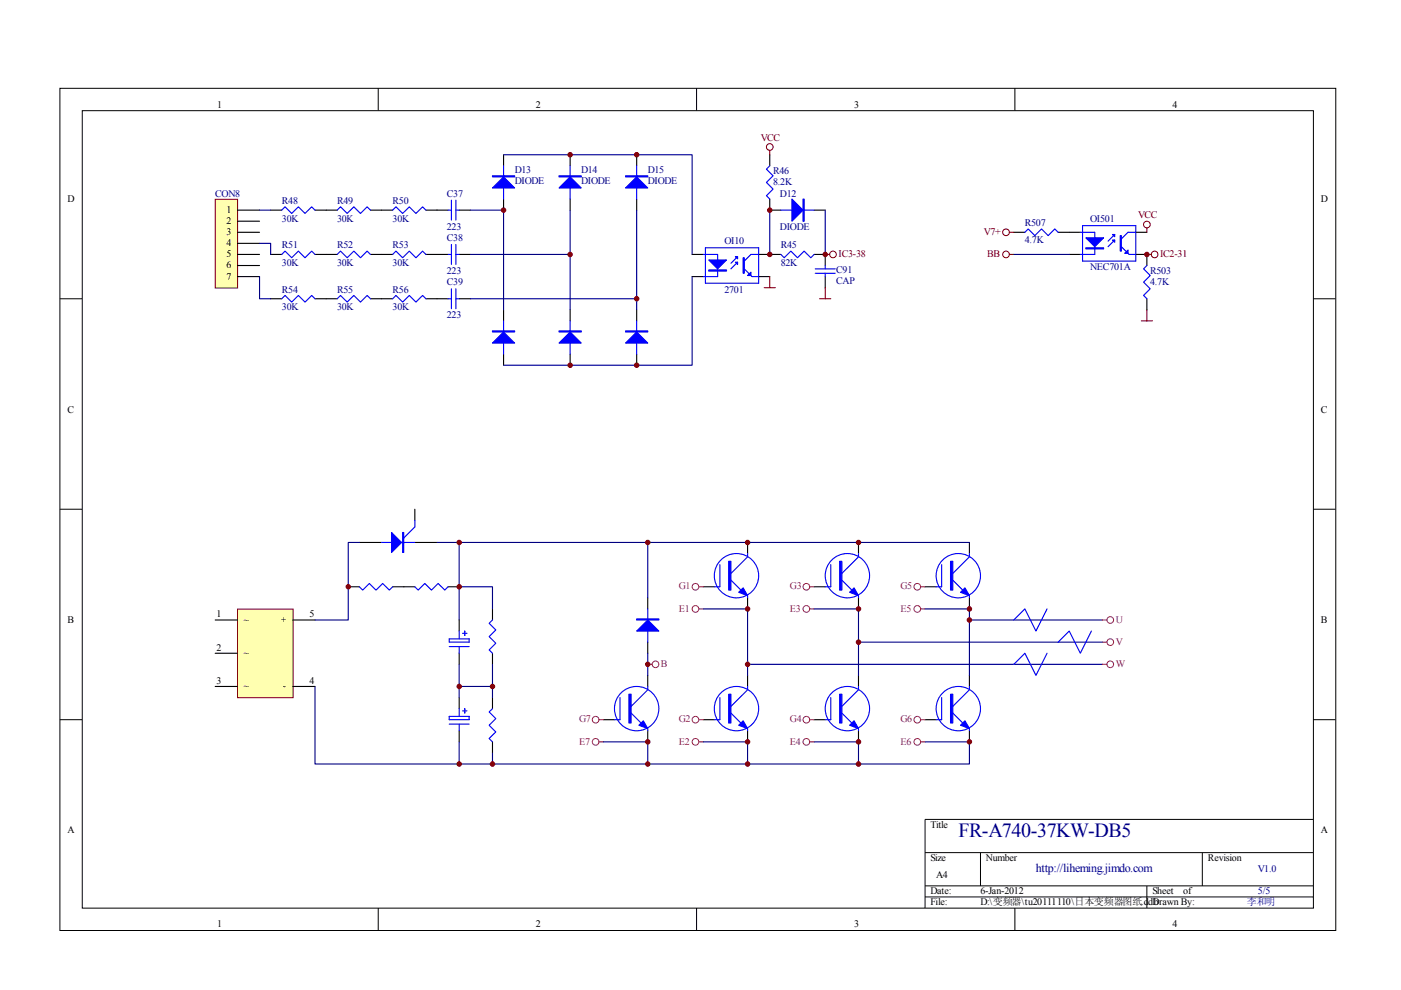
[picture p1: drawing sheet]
<svg xmlns="http://www.w3.org/2000/svg" width="297mm" height="210mm" viewBox="0 0 297 210" stroke-linecap="round" stroke-linejoin="round" font-family="sans-serif">
<g fill="none" stroke="#000" stroke-width=".21">
<path d="M12.7 18.7h270.5v178.6h-270.5zM80.2 18.7v4.7M147.7 18.7v4.7M215.2 18.7v4.7M17.4 23.5h261.1v169h-261.1zM12.7 63.3h4.7M278.4 63.3h4.7M12.7 108h4.7M278.4 108h4.7M12.7 152.6h4.7M278.4 152.6h4.7M278.4 173.7h-82.3v18.8"/>
<path d="M80.2 192.5v4.7M147.7 192.5v4.7M196.1 180.8h82.3M196.1 187.8h82.3M196.1 190.2h82.3M207.9 180.8v7M215.2 192.5v4.7M243.2 187.8v4.7M254.9 180.8v7"/>
</g>
<g fill="none" stroke="#000" stroke-width=".23">
<path d="M106.8 32.8v2.4M120.9 32.8v2.4M135 32.8v2.4M163.2 32.8v2.4M57.4 44.6h2.3M57.4 53.9h2.3M66.8 44.6h4.7M66.8 53.9h4.7M78.5 44.6h4.7M78.5 53.9h4.7M90.3 44.6h4.7M90.3 53.9h4.7"/>
<path d="M97.4 44.6h2.3M97.4 53.9h2.3M106.8 42.2v2.4M120.9 42.2v2.4M135 42.2v2.4M146.7 53.9h2.4M146.7 58.6h2.4M160.9 53.9h2.3M160.9 58.6h2.3M163.2 42.2v2.4M57.4 63.3h2.3M66.8 63.3h4.7"/>
<path d="M78.5 63.3h4.7M90.3 63.3h4.7M97.4 63.3h2.3M106.8 65.7v2.3M106.8 75.1v2.3M120.9 65.7v2.3M120.9 75.1v2.3M135 65.7v2.3M135 75.1v2.3"/>
</g>
<g fill="none" stroke="#00f" stroke-width=".23">
<path d="M106.8 35.2v7M120.9 35.2v7M135 35.2v7M163.2 35.2l-.7 .7 1.4 1.4-1.4 1.4 1.4 1.4-1.4 1.4 .7 .7M59.7 44.6l.7-.7 1.4 1.4 1.5-1.4 1.4 1.4 1.4-1.4 .7 .7M59.7 53.9l.7-.7 1.4 1.5 1.5-1.5 1.4 1.5 1.4-1.5 .7 .7M71.5 44.6l.7-.7 1.4 1.4 1.4-1.4 1.4 1.4 1.4-1.4 .7 .7M71.5 53.9l.7-.7 1.4 1.5 1.4-1.5 1.4 1.5 1.4-1.5 .7 .7M83.2 44.6l.8-.7 1.4 1.4 1.4-1.4 1.4 1.4 1.4-1.4 .7 .7M83.2 53.9l.8-.7 1.4 1.5 1.4-1.5 1.4 1.5 1.4-1.5 .7 .7M95 44.6h.7M95 53.9h.7"/>
<path d="M95.7 42.4v4.3M95.7 51.8v4.3M96.7 44.6h.7M96.7 42.4v4.3M96.7 51.8v4.3M96.7 53.9h.7M149.1 53.9h3.1v4.7h-3.1M149.6 52.5h11.3v7.6h-11.3zM156.4 55.6l-1.4 1.4M156.4 54.4l-1.4 1.4M157.8 57l1.6 1.6h1.5M160.9 53.9h-1.7l-1.4 1.5"/>
<path d="M59.7 63.3l.7-.7 1.4 1.4 1.5-1.4 1.4 1.4 1.4-1.4 .7 .7M71.5 63.3l.7-.7 1.4 1.4 1.4-1.4 1.4 1.4 1.4-1.4 .7 .7M83.2 63.3l.8-.7 1.4 1.4 1.4-1.4 1.4 1.4 1.4-1.4 .7 .7M95 63.3h.7M95.7 61.2v4.3M96.7 61.2v4.3M96.7 63.3h.7M106.8 68v7.1M120.9 68v7.1M135 68v7.1"/>
</g>
<g fill="#00f" stroke="#00f" stroke-width=".23">
<path d="M104.4 39.9l2.4-2.4 2.3 2.4z"/>
<path d="M118.5 39.9l2.4-2.4 2.3 2.4z"/>
<path d="M132.6 39.9l2.4-2.4 2.3 2.4z"/>
<path d="M104.4 72.7l2.4-2.3 2.3 2.3z"/>
<path d="M118.5 72.7l2.4-2.3 2.3 2.3z"/>
<path d="M132.6 72.7l2.4-2.3 2.3 2.3z"/>
<path d="M150.3 55.1h3.7l-1.8 1.9z"/>
<path d="M155.9 54.4h.5v.5z"/>
<path d="M155.9 55.6h.5v.5z"/>
<path d="M159.2 57.7v.7h-.7z"/>
<path d="M104.4 37.3h4.7v.2h-4.7z" fill-rule="evenodd"/>
<path d="M118.5 37.3h4.7v.2h-4.7z" fill-rule="evenodd"/>
<path d="M132.6 37.3h4.7v.2h-4.7z" fill-rule="evenodd"/>
<path d="M104.4 70.2h4.7v.2h-4.7z" fill-rule="evenodd"/>
<path d="M118.5 70.2h4.7v.2h-4.7z" fill-rule="evenodd"/>
<path d="M132.6 70.2h4.7v.2h-4.7z" fill-rule="evenodd"/>
<path d="M150.3 57.2h3.7v.3h-3.7z" fill-rule="evenodd"/>
<path d="M157.6 54.7h.2v3.2h-.2z" fill-rule="evenodd"/>
</g>
<path d="M106.8 32.8h39.9v21.1M99.7 44.6h7.1v21.1M99.7 53.9h21.2M120.9 44.6v21.1M135 44.6v21.1M146.7 58.6v18.8h-39.9M99.7 63.3h35.3" fill="none" stroke="#000080" stroke-width=".23"/>
<circle cx="163.2" cy="31.2" r=".71" fill="none" stroke="#800000" stroke-width=".21"/>
<path d="M163.2 31.9v.9M163.2 58.6v2.4M162 61h2.4" fill="none" stroke="#800000" stroke-width=".23"/>
<path d="M45.7 42.3h4.7v18.8h-4.7z" fill="#ffffb0"/>
<g fill="none" stroke="#800000" stroke-width=".21">
<path d="M45.6 42.3h4.8v18.8h-4.8z"/>
<circle cx="176.6" cy="53.9" r=".7"/>
<circle cx="213.3" cy="49.2" r=".71"/>
<circle cx="213.3" cy="53.9" r=".71"/>
<circle cx="243.2" cy="47.6" r=".71"/>
<circle cx="244.8" cy="53.9" r=".71"/>
</g>
<g fill="none" stroke="#000" stroke-width=".23">
<path d="M50.3 44.6h4.7M50.3 46.9h4.7M50.3 49.3h4.7M50.3 51.6h4.7M50.3 53.9h4.7M50.3 56.3h4.7M50.3 58.6h4.7M163.2 44.6h2.4M163.2 53.9h2.4M172.6 44.6h2.4M172.6 53.9h2.4v2.4M175 58.6v2.4"/>
<path d="M214.9 49.3h2.4M224.3 49.3h4.7M226.7 53.9h2.3M240.8 49.3h2.4M240.8 53.9h2.4v2.4M243.2 63.3v2.4"/>
</g>
<path d="M55 58.6v4.7h2.4M55 51.6h2.4v2.3M55 44.6h2.4M163.2 44.6v9.3M175 44.6v9.3M214.9 53.9h11.8" fill="none" stroke="#000080" stroke-width=".23"/>
<g fill="none" stroke="#00f" stroke-width=".23">
<path d="M165.6 53.9l.7 .8 1.4-1.5 1.4 1.5 1.4-1.5 1.4 1.5 .7-.8M165.6 44.6h7M172.8 57h4.3M172.8 57.9h4.3M175 56.3v.7M175 57.9v.7M217.3 49.3l.7-.8 1.4 1.5 1.4-1.5 1.4 1.5 1.4-1.5 .7 .8M229 49.3h3.1v4.6h-3.1M229.5 47.8h11.3v7.6h-11.3zM236.3 50.9l-1.4 1.4M236.3 49.7l-1.4 1.4M237.7 52.3l1.7 1.6h1.4"/>
<path d="M240.8 49.3h-1.6l-1.5 1.4M243.2 56.3l-.7 .7 1.4 1.4-1.4 1.4 1.4 1.4-1.4 1.4 .7 .7"/>
</g>
<path d="M175 53.9h.9M214 53.9h.9M214 49.3h.9M243.2 53.9h.9M243.2 48.3v1M173.8 63.3h2.3M175 61v2.3M242 68h2.3M243.2 65.7v2.3" fill="none" stroke="#800000" stroke-width=".23"/>
<g fill="#800000" stroke="#800000" stroke-width=".21">
<circle cx="106.8" cy="44.6" r=".47"/>
<circle cx="120.9" cy="32.8" r=".47"/>
<circle cx="135" cy="32.8" r=".47"/>
<circle cx="120.9" cy="77.4" r=".47"/>
<circle cx="135" cy="77.4" r=".47"/>
<circle cx="120.9" cy="53.9" r=".47"/>
<circle cx="135" cy="63.3" r=".47"/>
<circle cx="163.2" cy="44.6" r=".47"/>
<circle cx="163.2" cy="53.9" r=".47"/>
<circle cx="175" cy="53.9" r=".47"/>
<circle cx="243.2" cy="53.9" r=".47"/>
</g>
<g fill="#00f" stroke="#00f" stroke-width=".23">
<path d="M230.2 50.4h3.8l-1.9 1.9z"/>
<path d="M235.9 49.7h.4v.5z"/>
<path d="M235.9 50.9h.4v.5z"/>
<path d="M239.2 53v.7h-.7z"/>
<path d="M167.9 42.2l2.4 2.4-2.4 2.3z"/>
<path d="M230.2 52.5h3.8v.3h-3.8z" fill-rule="evenodd"/>
<path d="M237.5 50h.2v3.2h-.2z" fill-rule="evenodd"/>
<path d="M170.3 42.2h.2v4.7h-.2z" fill-rule="evenodd"/>
</g>
<path d="M50.5 129.2h11.6v18.7h-11.6z" fill="#ffffb0"/>
<path d="M50.4 129.1h11.7v18.8h-11.7z" fill="none" stroke="#800000" stroke-width=".21"/>
<g fill="none" stroke="#000" stroke-width=".23">
<path d="M76.2 115h4.7M88 115h4.7M88 108v2.3M158.5 115v2.4M182 115v2.4M205.5 115v2.4M45.6 131.5h4.7M45.6 138.5h4.7M62.1 131.5h4.7M73.8 124.4h2.4M83.2 124.4h4.8M95 124.4h2.4"/>
<path d="M97.4 131.5v2.3M97.4 138.5v2.4M104.4 129.1v2.4M104.4 138.5v2.4M137.3 126.8v2.3M137.3 136.2v2.3M149.1 124.4h2.3M158.5 126.8v2.3M172.6 124.4h2.4M182 126.8v2.3M196.1 124.4h2.4M205.5 126.8v2.3"/>
<path d="M45.6 145.5h4.7M62.1 145.5h4.7M97.4 147.9v2.3M97.4 154.9v2.4M104.4 147.9v2.3M104.4 157.3v2.3M127.9 152.6h2.4M137.3 143.2v2.3M137.3 154.9v2.4M149.1 152.6h2.3M158.5 143.2v2.3M158.5 154.9v2.4"/>
<path d="M172.6 152.6h2.4M182 143.2v2.3M182 154.9v2.4M196.1 152.6h2.4M205.5 143.2v2.3M205.5 154.9v2.4"/>
</g>
<g fill="none" stroke="#00f" stroke-width=".23">
<path d="M80.9 115h7.1M88 110.3v1.4l-2.4 2.4M152.6 119.7v4.7h-1.2M158.5 117.4v.7l-3.5 3.5M176.1 119.7v4.7h-1.1M182 117.4v.7l-3.5 3.5M199.7 119.7v4.7h-1.2M205.5 117.4v.7l-3.5 3.5M76.2 124.4l.7 .7 1.4-1.4 1.4 1.4 1.4-1.4 1.4 1.4 .7-.7M88 124.4l.7 .7 1.4-1.4 1.4 1.4 1.4-1.4 1.4 1.4 .7-.7M95.2 135.4h4.3v.8h-4.3zM95.2 137.1h4.3"/>
<path d="M97.4 133.8v1.6M97.4 137.1v1.4M98.1 134.3h.9M98.5 133.8v.9M104.4 131.5l-.7 .7 1.4 1.4-1.4 1.4 1.4 1.4-1.4 1.4 .7 .7M137.3 129.1v7.1M155 123l2.1 2.1M158.5 126.3v.5M178.5 123l2.1 2.1M182 126.3v.5M202 123l2.1 2.1M205.5 126.3v.5"/>
<path d="M222 129.1l-2.4 4.7-2.3-4.7-2.4 2.4M222 138.5l-2.4 4.7-2.3-4.7-2.4 2.4M231.4 133.8l-2.4 4.7-2.3-4.7-2.4 2.4M95.2 151.9h4.3v.7h-4.3zM95.2 153.5h4.3M97.4 150.2v1.7M97.4 153.5v1.4M98.1 150.7h.9M98.5 150.2v1M104.4 150.2l-.7 .7 1.4 1.5-1.4 1.4 1.4 1.4-1.4 1.4 .7 .7M131.5 147.9v4.7h-1.2M133.8 151.2l2.1 2.1"/>
<path d="M137.3 145.5v.8l-3.5 3.5M137.3 154.5v.4M152.6 147.9v4.7h-1.2M155 151.2l2.1 2.1M158.5 145.5v.8l-3.5 3.5M158.5 154.5v.4M176.1 147.9v4.7h-1.1M178.5 151.2l2.1 2.1M182 145.5v.8l-3.5 3.5M182 154.5v.4M199.7 147.9v4.7h-1.2M202 151.2l2.1 2.1"/>
<path d="M205.5 145.5v.8l-3.5 3.5M205.5 154.5v.4"/>
<circle cx="156.2" cy="122.1" r="4.7"/>
<circle cx="179.7" cy="122.1" r="4.7"/>
<circle cx="203.2" cy="122.1" r="4.7"/>
<circle cx="135" cy="150.2" r="4.7"/>
<circle cx="156.2" cy="150.2" r="4.7"/>
<circle cx="179.7" cy="150.2" r="4.7"/>
<circle cx="203.2" cy="150.2" r="4.7"/>
</g>
<g fill="#00f" stroke="#00f" stroke-width=".23">
<path d="M83 112.9l2.1 2.1-2.1 2.1z"/>
<path d="M135.5 153.8l.9-1 .9 1.7z"/>
<path d="M156.6 125.6l1-1 .9 1.7z"/>
<path d="M181.1 124.6l.9 1.7-1.9-.7z"/>
<path d="M204.6 124.6l.9 1.7-1.9-.7z"/>
<path d="M156.6 153.8l1-1 .9 1.7z"/>
<path d="M181.1 152.8l.9 1.7-1.9-.7z"/>
<path d="M204.6 152.8l.9 1.7-1.9-.7z"/>
<path d="M137.3 131.5l2.4 2.3h-4.7z"/>
<path d="M85.4 112.9h.2v4.2h-.2z" fill-rule="evenodd"/>
<path d="M133.3 147.2h.5v6.1h-.5z" fill-rule="evenodd"/>
<path d="M154.5 119h.5v6.1h-.5z" fill-rule="evenodd"/>
<path d="M178 119h.5v6.1h-.5z" fill-rule="evenodd"/>
<path d="M201.5 119h.5v6.1h-.5z" fill-rule="evenodd"/>
<path d="M154.5 147.2h.5v6.1h-.5z" fill-rule="evenodd"/>
<path d="M178 147.2h.5v6.1h-.5z" fill-rule="evenodd"/>
<path d="M201.5 147.2h.5v6.1h-.5z" fill-rule="evenodd"/>
<path d="M135 131.2h4.7v.3h-4.7z" fill-rule="evenodd"/>
</g>
<g fill="none" stroke="#000080" stroke-width=".23">
<path d="M76.2 115h-2.4v16.5h-7M92.7 115h4.7v9.4M97.4 115h108.1M137.3 115v11.8M97.4 124.4h7v4.7M97.4 124.4v7.1M137.3 138.5v4.7M149.1 129.1h9.4v14.1M172.6 129.1h9.4v14.1M182 136.2h51.8M196.1 129.1h9.4v14.1M205.5 131.5h28.3"/>
<path d="M66.8 145.5v16.5h138.7v-4.7h-9.4M97.4 140.9v7M97.4 157.3v4.7M97.4 145.5h7M104.4 140.9v7M104.4 159.6v2.4M127.9 157.3h9.4v4.7M149.1 157.3h9.4v4.7M158.5 140.9h75.3M172.6 157.3h9.4v4.7"/>
</g>
<g fill="#800000" stroke="#800000" stroke-width=".21">
<circle cx="73.8" cy="124.4" r=".47"/>
<circle cx="97.4" cy="115" r=".47"/>
<circle cx="158.5" cy="115" r=".47"/>
<circle cx="182" cy="115" r=".47"/>
<circle cx="182" cy="162" r=".47"/>
<circle cx="158.5" cy="162" r=".47"/>
<circle cx="137.3" cy="162" r=".47"/>
<circle cx="97.4" cy="162" r=".47"/>
<circle cx="182" cy="136.2" r=".47"/>
<circle cx="158.5" cy="140.8" r=".47"/>
<circle cx="205.5" cy="131.5" r=".47"/>
<circle cx="205.5" cy="129.1" r=".47"/>
<circle cx="205.5" cy="157.3" r=".47"/>
<circle cx="182" cy="157.3" r=".47"/>
<circle cx="158.5" cy="157.3" r=".47"/>
<circle cx="137.3" cy="157.3" r=".47"/>
<circle cx="158.5" cy="129.1" r=".47"/>
<circle cx="182" cy="129.1" r=".47"/>
<circle cx="137.3" cy="115" r=".47"/>
<circle cx="137.3" cy="140.8" r=".47"/>
<circle cx="97.4" cy="124.4" r=".47"/>
<circle cx="104.4" cy="145.5" r=".47"/>
<circle cx="97.4" cy="145.5" r=".47"/>
<circle cx="104.4" cy="162" r=".47"/>
</g>
<g fill="none" stroke="#a1006a" stroke-width=".21">
<circle cx="147.4" cy="129.1" r=".71"/>
<circle cx="147.5" cy="124.4" r=".71"/>
<circle cx="171" cy="129.1" r=".71"/>
<circle cx="171" cy="124.4" r=".71"/>
<circle cx="194.5" cy="129.1" r=".71"/>
<circle cx="194.5" cy="124.4" r=".71"/>
<circle cx="235.4" cy="136.2" r=".7"/>
<circle cx="235.4" cy="131.5" r=".7"/>
<circle cx="126.3" cy="157.3" r=".71"/>
<circle cx="126.3" cy="152.6" r=".71"/>
<circle cx="139" cy="140.8" r=".71"/>
<circle cx="147.4" cy="157.3" r=".71"/>
<circle cx="147.5" cy="152.6" r=".71"/>
<circle cx="171" cy="157.3" r=".71"/>
<circle cx="171" cy="152.6" r=".71"/>
<circle cx="194.5" cy="157.3" r=".71"/>
<circle cx="194.5" cy="152.6" r=".71"/>
<circle cx="235.4" cy="140.8" r=".71"/>
</g>
<g fill="none" stroke="#a1006a" stroke-width=".23">
<path d="M148.2 124.4h.9M148.2 129.1h.9M171.7 124.4h.9M171.7 129.1h.9M195.2 124.4h.9M195.2 129.1h.9M233.8 131.5h.9M233.8 136.2h.9M127 152.6h.9M127 157.3h.9M137.3 140.9h1M148.2 152.6h.9"/>
<path d="M148.2 157.3h.9M171.7 152.6h.9M171.7 157.3h.9M195.2 152.6h.9M195.2 157.3h.9M233.8 140.9h.9"/>
</g>
<text font-size="4.2" fill="#000080" x="203.2" y="177.4">FR-A740-37KW-DB5</text>
<text font-size="2.5" fill="#000080" x="219.6" y="184.8">http://liheming.jimdo.com</text>
<g font-size="2.1">
<text x="46.1" y="22.9">1</text>
<text x="113.6" y="22.9">2</text>
<text x="181.1" y="22.9">3</text>
<text x="248.6" y="22.9">4</text>
<text x="14.3" y="42.8">D</text>
<text x="48" y="45.1">1</text>
<text x="48" y="47.5">2</text>
<text x="280.1" y="42.8">D</text>
<text x="48" y="49.9">3</text>
<text x="48" y="52.2">4</text>
<text x="48" y="54.5">5</text>
<text x="48" y="56.9">6</text>
<text x="48" y="59.3">7</text>
<text x="14.3" y="87.5">C</text>
<text x="280.1" y="87.5">C</text>
<text x="45.9" y="130.9">1</text>
<text x="65.6" y="130.9">5</text>
<text x="14.3" y="132.1">B</text>
<text x="45.9" y="137.9">2</text>
<text x="51.7" y="132.1">~</text>
<text x="59.5" y="132.1">+</text>
<text x="280.1" y="132.1">B</text>
<text x="51.7" y="139.1">~</text>
<text x="45.9" y="145">3</text>
<text x="51.7" y="146.1">~</text>
<text x="59.9" y="146.1">-</text>
<text x="65.6" y="145">4</text>
<text x="14.3" y="176.7">A</text>
<text x="197.3" y="175.5">Title</text>
<text x="280.1" y="176.7">A</text>
<text x="197.3" y="182.6">Size</text>
<text x="209" y="182.6">Number</text>
<text x="256.1" y="182.6">Revision</text>
<text x="197.3" y="189.6">Date:</text>
<text x="197.3" y="192">File:</text>
<text x="198.5" y="186.1">A4</text>
<text x="207.9" y="189.6">6-Jan-2012</text>
<text x="207.9" y="192">D:\变频器\tu20111110\日本变频器图纸.ddb</text>
<text x="244.3" y="189.6">Sheet</text>
<text x="244.3" y="192">Drawn By:</text>
<text x="250.9" y="189.6">of</text>
<text x="46.1" y="196.6">1</text>
<text x="113.6" y="196.6">2</text>
<text x="181.1" y="196.6">3</text>
<text x="248.6" y="196.6">4</text>
</g>
<g font-size="2.1" fill="#800000">
<text x="161.3" y="29.9">VCC</text>
<text x="241.3" y="46.3">VCC</text>
<text x="208.6" y="49.9">V7+</text>
<text x="177.8" y="54.5">IC3-38</text>
<text x="209.3" y="54.5">BB</text>
<text x="246" y="54.5">IC2-31</text>
</g>
<g font-size="2.1" fill="#000080">
<text x="45.6" y="41.7">CON8</text>
<text x="94.7" y="41.7">C37</text>
<text x="109.1" y="36.7">D13</text>
<text x="109.1" y="39">DIODE</text>
<text x="123.2" y="36.7">D14</text>
<text x="123.2" y="39">DIODE</text>
<text x="137.3" y="36.7">D15</text>
<text x="137.3" y="39">DIODE</text>
<text x="163.9" y="36.9">R46</text>
<text x="163.9" y="39.3">8.2K</text>
<text x="165.4" y="41.7">D12</text>
<text x="59.8" y="43.3">R48</text>
<text x="59.8" y="47">30K</text>
<text x="71.5" y="43.3">R49</text>
<text x="71.5" y="47">30K</text>
<text x="83.2" y="43.3">R50</text>
<text x="83.2" y="47">30K</text>
<text x="231.1" y="47">OI501</text>
<text x="59.8" y="52.7">R51</text>
<text x="71.5" y="52.7">R52</text>
<text x="83.2" y="52.7">R53</text>
<text x="94.7" y="48.7">223</text>
<text x="94.7" y="51.1">C38</text>
<text x="153.6" y="51.7">OI10</text>
<text x="165.4" y="48.7">DIODE</text>
<text x="165.5" y="52.7">R45</text>
<text x="217.3" y="48">R507</text>
<text x="217.3" y="51.5">4.7K</text>
<text x="59.8" y="56.4">30K</text>
<text x="71.5" y="56.4">30K</text>
<text x="83.2" y="56.4">30K</text>
<text x="94.7" y="58.1">223</text>
<text x="165.5" y="56.4">82K</text>
<text x="177.3" y="57.8">C91</text>
<text x="231.1" y="57.3">NEC701A</text>
<text x="243.8" y="58.1">R503</text>
<text x="59.8" y="62.1">R54</text>
<text x="59.8" y="65.8">30K</text>
<text x="71.5" y="62.1">R55</text>
<text x="71.5" y="65.8">30K</text>
<text x="83.2" y="62.1">R56</text>
<text x="83.2" y="65.8">30K</text>
<text x="94.7" y="60.5">C39</text>
<text x="153.6" y="62.1">2701</text>
<text x="177.3" y="60.2">CAP</text>
<text x="243.8" y="60.5">4.7K</text>
<text x="94.7" y="67.5">223</text>
<text x="266.7" y="184.9">V1.0</text>
<text x="264.3" y="192">李和明</text>
<text x="266.7" y="189.6">5/5</text>
</g>
<g font-size="2.1" fill="#a1006a">
<text x="143.9" y="125">G1</text>
<text x="167.5" y="125">G3</text>
<text x="190.9" y="125">G5</text>
<text x="143.9" y="129.7">E1</text>
<text x="167.5" y="129.7">E3</text>
<text x="190.9" y="129.7">E5</text>
<text x="236.6" y="132.1">U</text>
<text x="236.6" y="136.8">V</text>
<text x="140.1" y="141.5">B</text>
<text x="236.6" y="141.5">W</text>
<text x="122.8" y="153.2">G7</text>
<text x="143.9" y="153.2">G2</text>
<text x="167.5" y="153.2">G4</text>
<text x="190.9" y="153.2">G6</text>
<text x="122.8" y="157.9">E7</text>
<text x="143.9" y="157.9">E2</text>
<text x="167.5" y="157.9">E4</text>
<text x="190.9" y="157.9">E6</text>
</g>
</svg>
